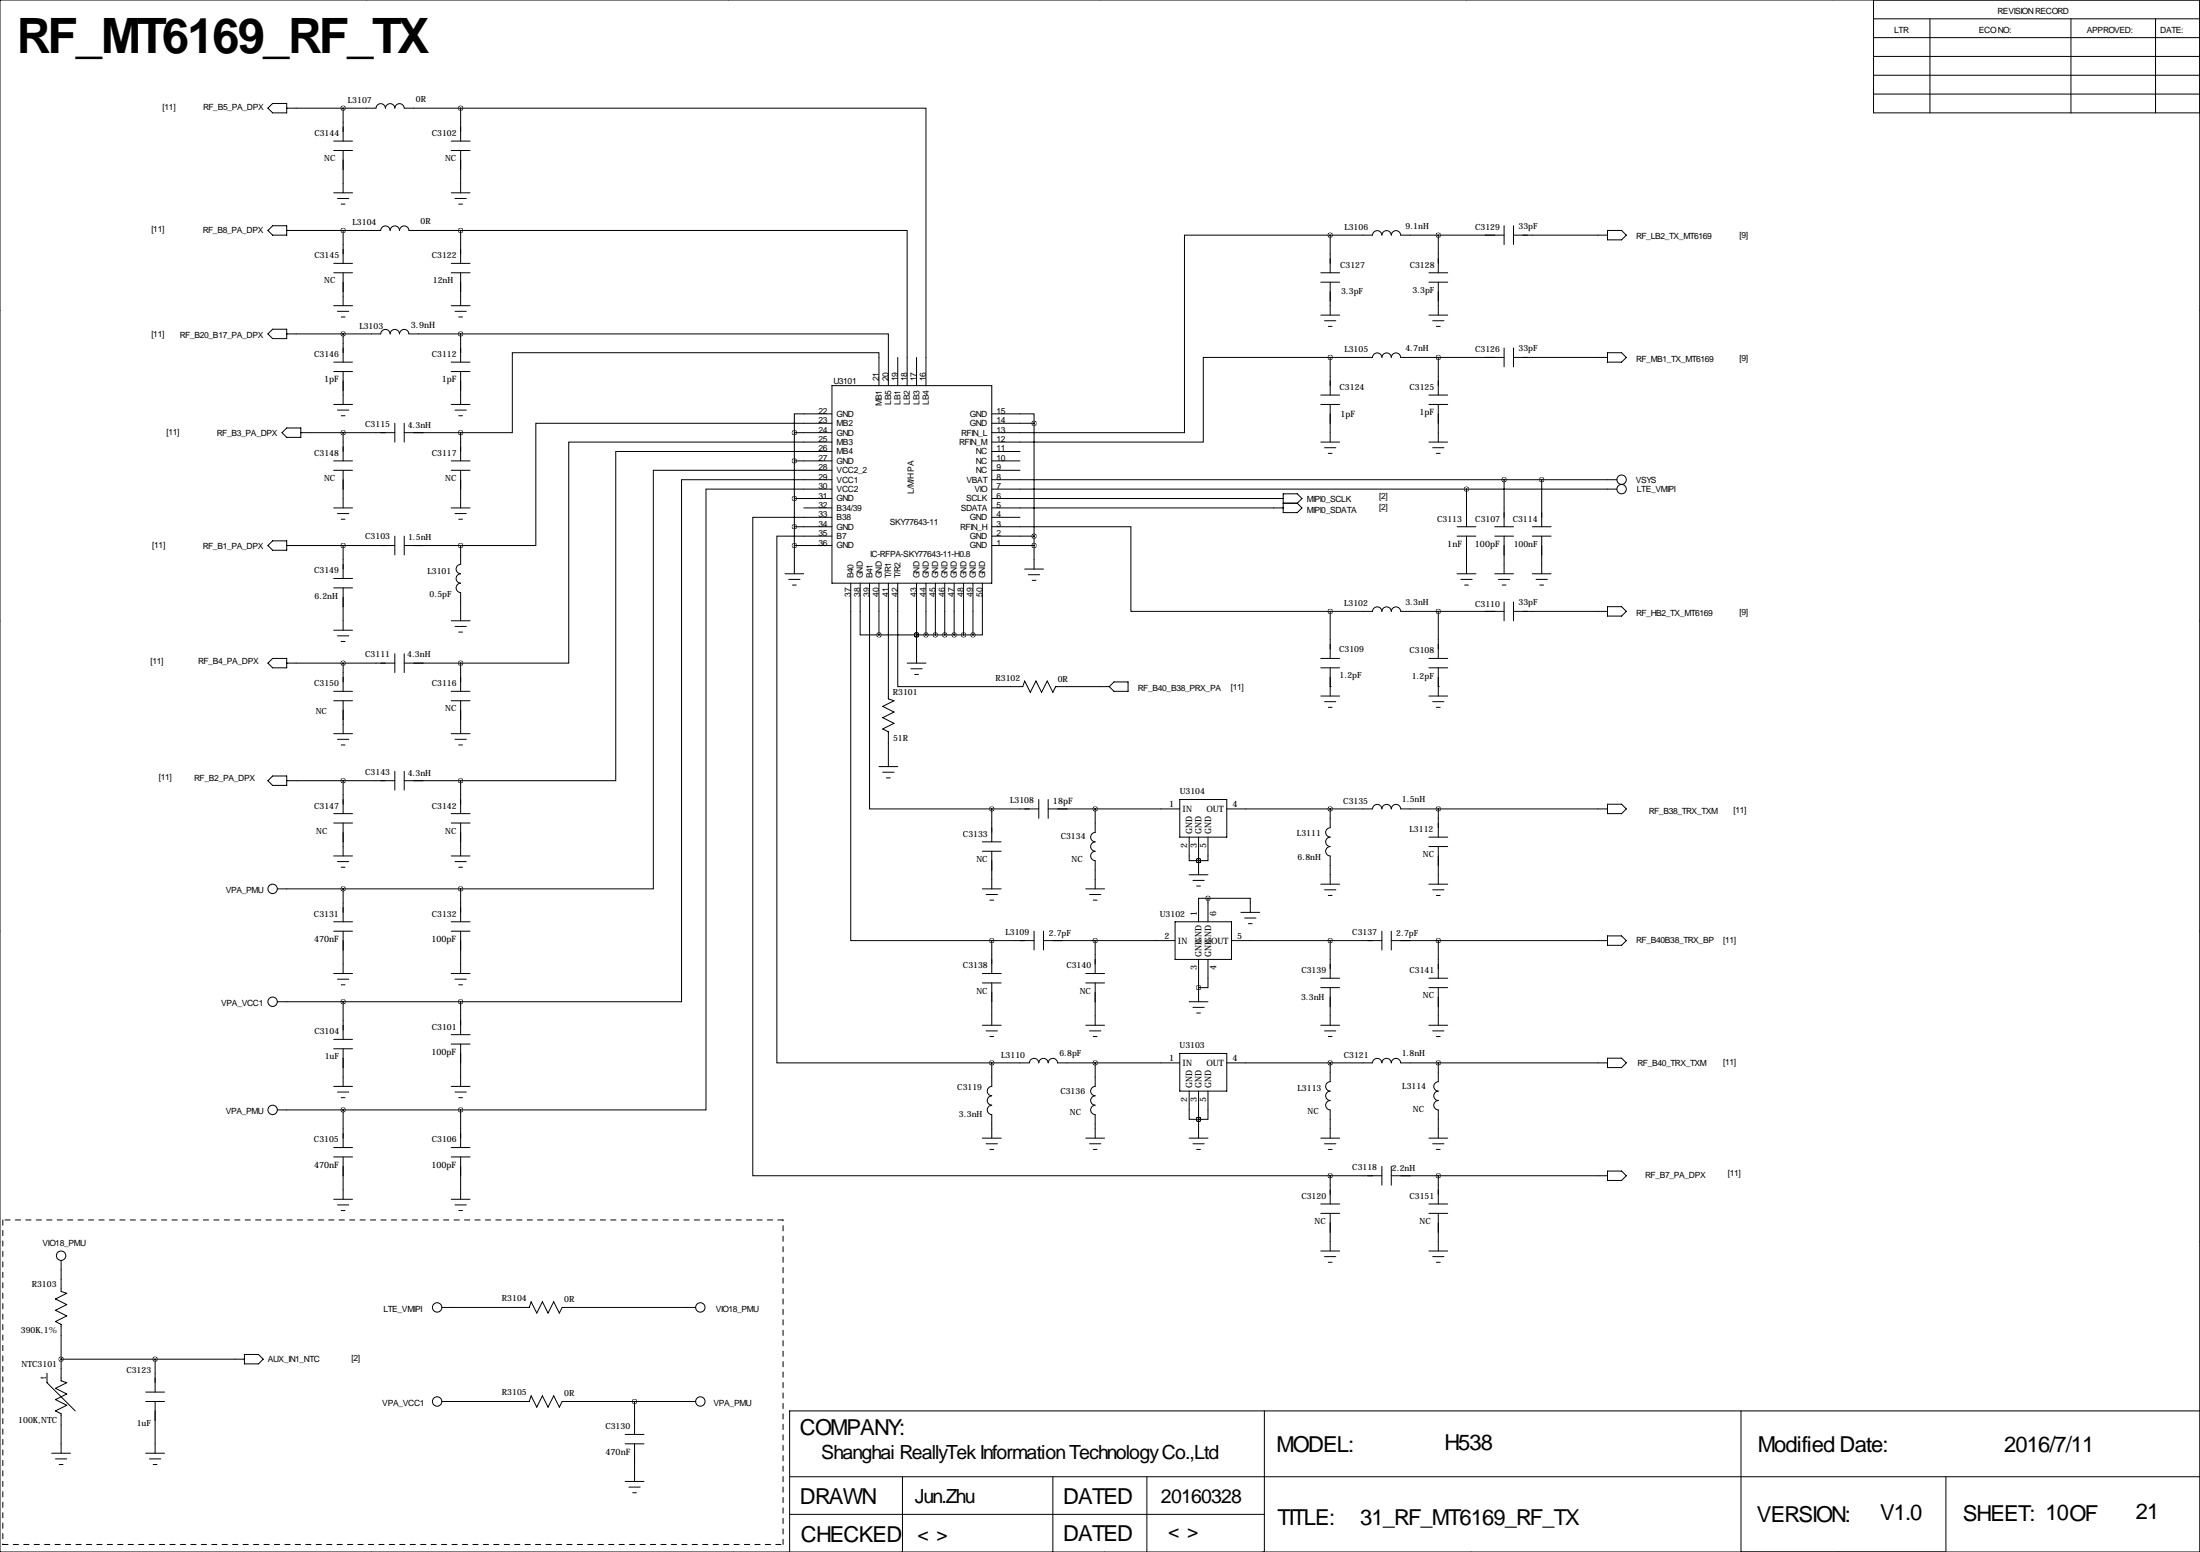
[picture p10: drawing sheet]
<svg xmlns="http://www.w3.org/2000/svg" width="594mm" height="419mm" viewBox="0 0 594 419" stroke-linecap="round" stroke-linejoin="round" font-family="sans-serif">
<g fill="none" stroke="#000" stroke-width=".27">
<path d="M99.1 0h.1M196.8 0h.1M297.2 0h.1M396.2 0h.1M495.3 0h.1M0 0h594.4v419.1h-594.4zM506.2 0v30.5h88.2M506.2 15.2h88.2M506.2 10.2h88.2M506.2 5.1h88.2M521.5 5.1v25.4M559.6 5.1v25.4"/>
<path d="M582.4 5.1v25.4M73.7 27.9h3.8v2.6h-3.8l-1.3-1.3zM77.5 29.2h24.1a1.27 1.27 0 0 1 1.3-1.2 1.27 1.27 0 0 1 1.2 1.2 1.27 1.27 0 0 1 1.3-1.2 1.27 1.27 0 0 1 1.3 1.2 1.27 1.27 0 0 1 1.2-1.2 1.27 1.27 0 0 1 1.3 1.2h15.3M90.2 38.1h5M92.7 29.2v8.9M121.9 38.1h5.1M124.5 29.2h125.7v74.9M124.5 29.2v8.9M506.2 20.3h88.2M506.2 25.4h88.2M90.2 40.6h5M90.2 52.1h5"/>
<path d="M91.2 53.6h3M92.2 55.1h1M92.7 40.6v11.5M121.9 40.6h5.1M121.9 52.1h5.1M122.9 53.6h3.1M124 55.1h1M124.5 40.6v11.5M73.7 61h3.8v2.5h-3.8l-1.3-1.3zM77.5 62.2h25.4a1.27 1.27 0 0 1 1.2-1.2 1.27 1.27 0 0 1 1.3 1.2M90.2 71.1h5M90.2 73.7h5"/>
<path d="M92.7 62.2v8.9M92.7 73.7v8.9M105.4 62.2a1.27 1.27 0 0 1 1.3-1.2 1.27 1.27 0 0 1 1.2 1.2 1.27 1.27 0 0 1 1.3-1.2 1.27 1.27 0 0 1 1.3 1.2h14M121.9 71.1h5.1M121.9 73.7h5.1M124.5 62.2h120.6v41.9M124.5 62.2v8.9M124.5 73.7v8.9M356.9 73.7h5M356.9 76.2h5M359.4 63.5h11.4a1.27 1.27 0 0 1 1.3-1.2 1.27 1.27 0 0 1 1.3 1.2 1.27 1.27 0 0 1 1.2-1.2 1.27 1.27 0 0 1 1.3 1.2 1.27 1.27 0 0 1 1.3-1.2 1.27 1.27 0 0 1 1.3 1.2h27.9M359.4 63.5h-39.4v53.3h-52"/>
<path d="M359.4 63.5v10.2M359.4 76.2v8.9M386.1 73.7h5.1M386.1 76.2h5.1M388.6 63.5v10.2M388.6 76.2v8.9M406.4 61v5M408.9 63.5h25.4M408.9 61v5M434.3 62.2h3.8l1.3 1.3-1.3 1.3h-3.8zM-.1 83.8h.1M72.4 90.2l1.3-1.3h3.8v2.5h-3.8z"/>
<path d="M77.5 90.2h25.4a1.27 1.27 0 0 1 1.2-1.2 1.27 1.27 0 0 1 1.3 1.2M90.2 97.8h5M90.2 82.6h5M91.2 84.1h3M92.2 85.6h1M92.7 90.2v7.6M105.4 90.2a1.27 1.27 0 0 1 1.3-1.2 1.27 1.27 0 0 1 1.2 1.2 1.27 1.27 0 0 1 1.3-1.2 1.27 1.27 0 0 1 1.3 1.2h14M121.9 97.8h5.1M121.9 82.6h5.1M122.9 84.1h3.1M124 85.6h1M124.5 90.2h115.5v13.9"/>
<path d="M124.5 90.2v7.6M242.6 96.5v7.6M247.6 96.5v7.6M356.9 85.1h5M357.9 86.6h3M358.9 88.1h1M359.4 96.5h11.4a1.27 1.27 0 0 1 1.3-1.2 1.27 1.27 0 0 1 1.3 1.2 1.27 1.27 0 0 1 1.2-1.2 1.27 1.27 0 0 1 1.3 1.2 1.27 1.27 0 0 1 1.3-1.2 1.27 1.27 0 0 1 1.3 1.2h27.9M359.4 96.5h-34.3v22.9h-57.1M359.4 96.5v10.2M386.1 85.1h5.1M387.1 86.6h3M388.1 88.1h1"/>
<path d="M388.6 96.5v10.2M406.4 94v5.1M408.9 94v5.1M408.9 96.5h25.4M434.3 95.2h3.8l1.3 1.3-1.3 1.3h-3.8zM594.4 83.8h.1M77.5 115.6h3.8v2.5h-3.8l-1.3-1.3zM81.3 116.8h25.4M90.2 100.3h5M90.2 109.2h5M91.2 110.7h3M92.2 112.3h1"/>
<path d="M92.7 100.3v8.9M92.7 116.8v7.7M106.7 114.3v5.1M109.2 116.8h15.3M109.2 114.3v5.1M121.9 100.3h5.1M121.9 109.2h5.1M122.9 110.7h3.1M124 112.3h1M124.5 100.3v8.9M124.5 116.8v7.7M214.6 116.8h10.2"/>
<path d="M214.6 116.8v38.1M224.8 111.8h-10.2v5M224.8 114.3h-80v33h-20.3M224.8 119.4h-71.1v59.7h-29.2M224.8 104.1h43.2v53.4h-43.2zM237.5 104.1v-8.9h-99.1v21.6h-13.9M268 111.8h11.4v2.5M268 114.3h11.4M279.4 114.3v39.4M356.9 106.7h5M356.9 109.2h5M356.9 119.4h5"/>
<path d="M359.4 109.2v10.2M386.1 106.7h5.1M386.1 109.2h5.1M386.1 119.4h5.1M388.6 109.2v10.2M90.2 124.5h5M90.2 127h5M90.2 137.2h5M91.2 138.7h3M92.7 127v10.2M121.9 124.5h5.1M121.9 127h5.1"/>
<path d="M121.9 137.2h5.1M122.9 138.7h3.1M124.5 127v10.2M214.6 124.5h10.2M214.6 134.6h10.2M217.2 137.2h7.6M224.8 127h-48.3v113h-52M224.8 129.5h-40.7v141h-59.6M224.8 132.1h-34v167.6h-66.3M224.8 139.7h-21.4v177.8h156M224.8 121.9h-58.4v88.9h-41.9M268 124.5h7.6"/>
<path d="M268 127h7.6M268 121.9h7.6M268 129.5h168.9M268 132.1h168.9M268 134.6h78.7M268 137.2h78.7M268 139.7h7.6M346.7 133.3h3.8l1.3 1.3-1.3 1.3 1.3 1.3-1.3 1.2h-3.8zM346.7 135.9h3.8M357.9 120.9h3M358.9 122.4h1M387.1 120.9h3"/>
<path d="M388.1 122.4h1M396.2 132.1v10.1M406.4 129.5v12.7M416.6 129.5v12.7M72.4 147.3l1.3-1.2h3.8v2.5h-3.8zM77.5 147.3h29.2M90.2 156.2h5M90.2 158.8h5M92.2 140.2h1M92.7 147.3v8.9M92.7 158.8v11.4M106.7 144.8v5.1"/>
<path d="M109.2 144.8v5.1M109.2 147.3h15.3M124 140.2h1M124.5 157.5a1.27 1.27 0 0 0-1.3 1.2 1.27 1.27 0 0 0 1.2 1.3M124.5 154.9a1.27 1.27 0 0 0-1.3 1.3 1.27 1.27 0 0 0 1.2 1.3M124.5 147.3v5.1a1.27 1.27 0 0 0-1.3 1.3 1.27 1.27 0 0 0 1.2 1.2M212.1 154.9h5.1M213.1 156.5h3.1M214.1 158h1M214.6 142.2h10.2M214.6 147.3h10.2M224.8 144.8h-14.9v142.2h58.1"/>
<path d="M229.9 157.5v96.5h38.1M232.4 157.5v13.9h5.1M234.9 157.5v60.9h33.1M237.5 157.5v13.9M240 157.5v31.2l1.6 .5-3.1 1.6 3.1 1.5-3.1 1.5 3.1 1.5-3.1 1.5 1.5 .8v9.4M242.6 157.5v27.9h33.8l.5-1.5 1.5 3 1.5-3 1.5 3 1.6-3 1.5 3 .7-1.5h14.5M247.6 157.5v21.6M250.2 157.5v13.9M252.7 157.5v13.9M255.3 157.5v13.9M257.8 157.5v13.9M260.3 157.5v13.9"/>
<path d="M262.9 157.5v13.9M265.4 157.5v13.9h-2.5M268 142.2h37.6v22.9h53.8M268 144.8h11.4M268 147.3h11.4M276.9 153.7h5M277.9 155.2h3M278.9 156.7h1M393.7 142.2h5.1M393.7 144.8h5.1M393.7 154.9h5.1M394.7 156.5h3.1"/>
<path d="M395.7 158h1M396.2 144.8v10.1M403.9 142.2h5M403.9 144.8h5M403.9 154.9h5M404.9 156.5h3M405.9 158h1M406.4 144.8v10.1M414 142.2h5.1M414 144.8h5.1M414 154.9h5.1M415 156.5h3.1"/>
<path d="M416.1 158h1M416.6 144.8v10.1M-.1 167.6h.1M72.4 179.1l1.3-1.3h3.8v2.5h-3.8zM77.5 179.1h29.2M90.2 170.2h5M91.2 171.7h3M92.2 173.2h1M92.7 179.1v7.6M106.7 176.5v5.1M109.2 176.5v5.1M109.2 179.1h15.3"/>
<path d="M121.9 167.6h5.1M122.9 169.2h3.1M124 170.7h1M124.5 160v7.6M124.5 179.1v7.6M237.5 171.4h25.4M245.1 179.1h5.1M247.6 171.4h.1M356.9 177.8h5M359.4 165.1h11.4a1.27 1.27 0 0 1 1.3-1.2 1.27 1.27 0 0 1 1.3 1.2 1.27 1.27 0 0 1 1.2-1.2 1.27 1.27 0 0 1 1.3 1.2 1.27 1.27 0 0 1 1.3-1.2 1.27 1.27 0 0 1 1.3 1.2h27.9M359.4 165.1v12.7M386.1 177.8h5.1"/>
<path d="M388.6 165.1v12.7M406.4 162.6v5M408.9 162.6v5M408.9 165.1h25.4M434.3 163.8h3.8l1.3 1.3-1.3 1.3h-3.8zM594.4 167.6h.1M90.2 186.7h5M90.2 189.2h5M90.2 198.1h5M91.2 199.6h3M92.7 189.2v8.9M121.9 186.7h5.1"/>
<path d="M121.9 189.2h5.1M121.9 198.1h5.1M122.9 199.6h3.1M124.5 189.2v8.9M246.1 180.6h3.1M247.1 182.1h1.1M299.7 185.4l1.3-1.3h3.8v2.6h-3.8zM356.9 180.3h5M356.9 188h5M357.9 189.5h3M358.9 191h1M359.4 185.4h.1"/>
<path d="M359.4 180.3v7.7M386.1 180.3h5.1M386.1 188h5.1M387.1 189.5h3M388.1 191h1M388.6 185.4h.1M388.6 180.3v7.7M72.4 210.8l1.3-1.3h3.8v2.6h-3.8zM77.5 210.8h29.2M90.2 219.7h5M92.2 201.2h1M92.7 210.8v8.9"/>
<path d="M106.7 208.3v5.1M109.2 208.3v5.1M109.2 210.8h15.3M121.9 219.7h5.1M124 201.2h1M124.5 210.8v8.9M237.5 207h5.1M238.5 208.5h3.1M239.5 210.1h1M268 218.4h12.7M268 218.4v8.9M280.7 215.9v5.1"/>
<path d="M283.2 218.4h35.6M283.2 215.9v5.1M295.9 218.4v6.4a1.27 1.27 0 0 0-1.2 1.3 1.27 1.27 0 0 0 1.2 1.2M318.8 215.9h12.7v10.2h-12.7zM331.5 218.4h39.3a1.27 1.27 0 0 1 1.3-1.2 1.27 1.27 0 0 1 1.3 1.2 1.27 1.27 0 0 1 1.2-1.2 1.27 1.27 0 0 1 1.3 1.2 1.27 1.27 0 0 1 1.3-1.2 1.27 1.27 0 0 1 1.3 1.2h55.8M359.4 218.4v5.1a1.27 1.27 0 0 0-1.2 1.3 1.27 1.27 0 0 0 1.2 1.3 1.27 1.27 0 0 0-1.2 1.2 1.27 1.27 0 0 0 1.2 1.3 1.27 1.27 0 0 0-1.2 1.3 1.27 1.27 0 0 0 1.2 1.2v7.7M388.6 218.4v7.7M434.3 217.2h3.8l1.3 1.2-1.3 1.3h-3.8zM90.2 222.2h5M90.2 231.1h5M91.2 232.7h3M92.2 234.2h1"/>
<path d="M92.7 222.2v8.9M121.9 222.2h5.1M121.9 231.1h5.1M122.9 232.7h3.1M124 234.2h1M124.5 222.2v8.9M265.4 227.3h5.1M265.4 229.9h5.1M268 229.9v10.1M295.9 229.9a1.27 1.27 0 0 0-1.2 1.2 1.27 1.27 0 0 0 1.2 1.3M295.9 227.3a1.27 1.27 0 0 0-1.2 1.3 1.27 1.27 0 0 0 1.2 1.3M295.9 232.4v7.6"/>
<path d="M321.3 226.1v6.3h2.5M321.3 236.2h5.1M322.3 237.7h3.1M323.3 239.3h1.1M323.8 232.4h.1M323.8 226.1v10.1M326.4 226.1v6.3h-2.6M356.9 238.8h5M386.1 226.1h5.1M386.1 228.6h5.1M386.1 238.8h5.1M388.6 228.6v10.2"/>
<path d="M-.1 251.5h.1M74.9 240h49.6M90.2 251.5h5M90.2 248.9h5M92.7 240v8.9M92.7 251.5v11.4M121.9 251.5h5.1M121.9 248.9h5.1M124.5 240v8.9M124.5 251.5v11.4M265.4 240h5.1M266.4 241.6h3.1"/>
<path d="M267.5 243.1h1M268 254v8.9M268 254h11.4M279.4 251.5v5M281.9 254h35.6M281.9 251.5v5M293.4 240h5M294.4 241.6h3M295.4 243.1h1M295.9 254v8.9M317.5 248.9h15.2v10.2h-15.2zM323.8 259.1v11.4"/>
<path d="M326.4 259.1v7.6h-2.6M326.4 242.6h-2.6v6.3M326.4 242.6h11.4v3.8M326.4 242.6v6.3M332.7 254h40.7M335.3 246.4h5.1M336.3 247.9h3M337.3 249.4h1M357.9 240.3h3M358.9 241.8h1M359.4 254v10.2M373.4 251.5v5"/>
<path d="M375.9 251.5v5M375.9 254h58.4M387.1 240.3h3M388.1 241.8h1M388.6 254v10.2M434.3 252.7h3.8l1.3 1.3-1.3 1.3h-3.8zM594.4 251.5h.1M74.9 270.5h49.6M90.2 262.9h5M91.2 264.4h3M92.2 265.9h1M92.7 270.5v10.2"/>
<path d="M121.9 262.9h5.1M121.9 279.4h5.1M122.9 264.4h3.1M124 265.9h1M124.5 270.5v8.9M265.4 262.9h5.1M265.4 265.4h5.1M265.4 276.9h5.1M266.4 278.4h3.1M267.5 279.9h1M268 265.4v11.5M293.4 262.9h5"/>
<path d="M293.4 265.4h5M293.4 276.9h5M294.4 278.4h3M295.4 279.9h1M295.9 265.4v11.5M321.3 270.5h5.1M322.3 272h3.1M323.3 273.6h1.1M356.9 264.2h5M356.9 266.7h5M356.9 276.9h5M357.9 278.4h3"/>
<path d="M358.9 279.9h1M359.4 266.7v10.2M386.1 264.2h5.1M386.1 266.7h5.1M386.1 276.9h5.1M387.1 278.4h3M388.1 279.9h1M388.6 266.7v10.2M74.9 299.7h49.6M90.2 280.7h5M90.2 283.2h5M90.2 293.4h5"/>
<path d="M91.2 294.9h3M92.2 296.4h1M92.7 283.2v10.2M92.7 299.7v10.2M121.9 281.9h5.1M121.9 293.4h5.1M122.9 294.9h3.1M124 296.4h1M124.5 281.9v11.5M124.5 299.7v10.2M268 287v6.4a1.27 1.27 0 0 0-1.2 1.2 1.27 1.27 0 0 0 1.2 1.3 1.27 1.27 0 0 0-1.2 1.3 1.27 1.27 0 0 0 1.2 1.3 1.27 1.27 0 0 0-1.2 1.2 1.27 1.27 0 0 0 1.2 1.3v6.3M268 287h10.1a1.27 1.27 0 0 1 1.3-1.2 1.27 1.27 0 0 1 1.3 1.2 1.27 1.27 0 0 1 1.2-1.2 1.27 1.27 0 0 1 1.3 1.2 1.27 1.27 0 0 1 1.3-1.2 1.27 1.27 0 0 1 1.2 1.2h33.1"/>
<path d="M295.9 298.5a1.27 1.27 0 0 0-1.2 1.2 1.27 1.27 0 0 0 1.2 1.3M295.9 295.9a1.27 1.27 0 0 0-1.2 1.3 1.27 1.27 0 0 0 1.2 1.2M295.9 287v6.4a1.27 1.27 0 0 0-1.2 1.2 1.27 1.27 0 0 0 1.2 1.3M318.8 284.5h12.7v10.1h-12.7zM321.3 294.6v7.7h2.5M323.8 294.6v12.7M326.4 294.6v7.7h-2.6M331.5 287h39.3a1.27 1.27 0 0 1 1.3-1.2 1.27 1.27 0 0 1 1.3 1.2 1.27 1.27 0 0 1 1.2-1.2 1.27 1.27 0 0 1 1.3 1.2 1.27 1.27 0 0 1 1.3-1.2 1.27 1.27 0 0 1 1.3 1.2h55.8M359.4 287v5.1a1.27 1.27 0 0 0-1.2 1.3 1.27 1.27 0 0 0 1.2 1.2 1.27 1.27 0 0 0-1.2 1.3 1.27 1.27 0 0 0 1.2 1.3 1.27 1.27 0 0 0-1.2 1.2 1.27 1.27 0 0 0 1.2 1.3v7.6M388.6 287v5.1a1.27 1.27 0 0 0-1.2 1.3 1.27 1.27 0 0 0 1.2 1.2 1.27 1.27 0 0 0-1.2 1.3 1.27 1.27 0 0 0 1.2 1.3 1.27 1.27 0 0 0-1.2 1.2 1.27 1.27 0 0 0 1.2 1.3v7.6M434.3 285.8h3.8l1.3 1.2-1.3 1.3h-3.8zM90.2 309.9h5"/>
<path d="M90.2 312.4h5M92.7 312.4v11.4M121.9 309.9h5.1M121.9 312.4h5.1M124.5 312.4v11.4M265.4 307.3h5.1M266.4 308.9h3.1M267.5 310.4h1M293.4 307.3h5M294.4 308.9h3M295.4 310.4h1M295.9 301v6.3"/>
<path d="M321.3 307.3h5.1M322.3 308.9h3.1M323.3 310.4h1.1M323.8 302.3h.1M356.9 307.3h5M357.9 308.9h3M358.9 310.4h1M359.4 317.5v7.6M359.4 317.5h14M373.4 315v5M375.9 317.5h58.4M375.9 315v5"/>
<path d="M386.1 307.3h5.1M387.1 308.9h3M388.1 310.4h1M388.6 317.5v7.6M434.3 316.2h3.8l1.3 1.3-1.3 1.3h-3.8zM-.1 335.3h.1M90.2 323.8h5M91.2 325.4h3M92.2 326.9h1M121.9 323.8h5.1M122.9 325.4h3.1M124 326.9h1"/>
<path d="M356.9 325.1h5M356.9 327.7h5M356.9 337.8h5M357.9 339.3h3M359.4 327.7v10.1M386.1 325.1h5.1M386.1 327.7h5.1M386.1 337.8h5.1M387.1 339.3h3M388.6 327.7v10.1M594.4 335.3h.1M16.5 340.4v8.3l1.5 .5-3 1.6 3 1.5-3 1.5 3 1.5-3 1.6 1.5 .7v15.3l1.5 .5-3 1.5 3 1.5-3 1.6 3 1.5-3 1.5 1.5 .8v10.6"/>
<path d="M119.4 353.1h23.6l.5-1.6 1.5 3.1 1.6-3.1 1.5 3.1 1.5-3.1 1.5 3.1 .8-1.5h36.1M358.9 340.9h1M388.1 340.9h1M12.7 370.8v2.6l7.6 7.6M16.5 367h49.5M39.4 375.9h5M39.4 378.5h5M41.9 367v8.9M41.9 378.5v13.9M66 365.8h3.8l1.3 1.2-1.3 1.3h-3.8zM119.4 378.5h23.6l.5-1.6 1.5 3.1 1.6-3.1 1.5 3.1 1.5-3.1 1.5 3.1 .8-1.5h36.1M171.4 378.5v8.8"/>
<path d="M14 392.4h5M15 394h3M16 395.5h1M39.4 392.4h5M40.4 394h3M41.4 395.5h1M168.9 387.3h5.1M168.9 389.9h5.1M171.4 389.9v10.1M213.4 398.8h381M243.8 398.8v20.3M284.5 398.8v20.3"/>
<path d="M309.9 398.8v20.3M341.6 381v38.1M470.4 381v38.1M525.8 398.8v20.3M594.4 381h-381v38.1M100.3 419.1h.1M168.9 400h5.1M169.9 401.6h3.1M170.9 403.1h1.1M198.1 419.1h.1M213.4 408.9h128.2M298.4 419.1h.1"/>
<path d="M397.5 419.1h.1M496.6 419.1h.1"/>
<circle cx="438.1" cy="129.5" r="1.27"/>
<circle cx="438.1" cy="132.1" r="1.27"/>
<circle cx="73.7" cy="240" r="1.27"/>
<circle cx="73.7" cy="270.5" r="1.27"/>
<circle cx="73.7" cy="299.7" r="1.27"/>
<circle cx="16.5" cy="339.1" r="1.27"/>
<circle cx="118.1" cy="353.1" r="1.27"/>
<circle cx="189.2" cy="353.1" r="1.27"/>
<circle cx="118.1" cy="378.5" r="1.27"/>
<circle cx="189.2" cy="378.5" r="1.27"/>
</g>
<path d="M.8 329.4v87.7M211.6 329.4h-210.8M.8 417.1h210.8M211.6 417.1v-87.7" fill="none" stroke="#000" stroke-width=".27" stroke-dasharray="1.4 1.4"/>
<path d="M92.7 240a.05 .05 0 0 0 .1 0 .05 .05 0 0 0-.1 0zM124.4 240a.05 .05 0 0 0 .1 0 .05 .05 0 0 0-.1 0zM92.7 299.7a.05 .05 0 0 0 .1 0 .05 .05 0 0 0-.1 0zM124.4 299.7a.05 .05 0 0 0 .1 0 .05 .05 0 0 0-.1 0zM237.4 171.5a.05 .05 0 0 0 .1 0 .05 .05 0 0 0-.1 0zM247.6 171.4a.05 .05 0 0 0 .1 0 .05 .05 0 0 0-.1 0zM250.1 171.4a.05 .05 0 0 0 .1 0 .05 .05 0 0 0-.1 0zM252.7 171.5a.05 .05 0 0 0 .1 0 .05 .05 0 0 0-.1 0zM255.2 171.4a.05 .05 0 0 0 .1 0 .05 .05 0 0 0-.1 0zM257.8 171.4a.05 .05 0 0 0 .1 0 .05 .05 0 0 0-.1 0zM260.3 171.4a.05 .05 0 0 0 .1 0 .05 .05 0 0 0-.1 0zM262.8 171.4a.05 .05 0 0 0 .1 0 .05 .05 0 0 0-.1 0zM214.6 147.3a.05 .05 0 0 0 .1 0 .05 .05 0 0 0-.1 0zM214.6 142.2a.05 .05 0 0 0 .1 0 .05 .05 0 0 0-.1 0zM214.6 134.6a.05 .05 0 0 0 .1 0 .05 .05 0 0 0-.1 0zM214.6 124.5a.05 .05 0 0 0 .1 0 .05 .05 0 0 0-.1 0zM214.6 116.8a.05 .05 0 0 0 .1 0 .05 .05 0 0 0-.1 0zM388.6 63.5a.05 .05 0 0 0 .1 0 .05 .05 0 0 0-.1 0zM359.4 63.5a.05 .05 0 0 0 .1 0 .05 .05 0 0 0-.1 0zM359.4 96.5a.05 .05 0 0 0 .1 0 .05 .05 0 0 0-.1 0zM388.6 96.5a.05 .05 0 0 0 .1 0 .05 .05 0 0 0-.1 0zM416.5 129.5a.05 .05 0 0 0 .1 0 .05 .05 0 0 0-.1 0zM396.2 132.1a.05 .05 0 0 0 .1 0 .05 .05 0 0 0-.1 0zM388.6 165.1a.05 .05 0 0 0 .1 0 .05 .05 0 0 0-.1 0zM171.4 378.5a.05 .05 0 0 0 .1 0 .05 .05 0 0 0-.1 0zM41.9 367a.05 .05 0 0 0 .1 0 .05 .05 0 0 0-.1 0zM16.5 367a.05 .05 0 0 0 .1 0 .05 .05 0 0 0-.1 0zM124.4 270.5a.05 .05 0 0 0 .1 0 .05 .05 0 0 0-.1 0zM92.7 270.5a.05 .05 0 0 0 .1 0 .05 .05 0 0 0-.1 0zM359.4 254a.05 .05 0 0 0 .1 0 .05 .05 0 0 0-.1 0zM295.9 254a.05 .05 0 0 0 .1 0 .05 .05 0 0 0-.1 0zM388.6 254a.05 .05 0 0 0 .1 0 .05 .05 0 0 0-.1 0zM295.9 287a.05 .05 0 0 0 .1 0 .05 .05 0 0 0-.1 0zM359.4 287a.05 .05 0 0 0 .1 0 .05 .05 0 0 0-.1 0zM388.6 287a.05 .05 0 0 0 .1 0 .05 .05 0 0 0-.1 0zM323.8 302.3a.05 .05 0 0 0 .1 0 .05 .05 0 0 0-.1 0zM323.8 266.7a.05 .05 0 0 0 .1 0 .05 .05 0 0 0-.1 0zM267.9 254a.05 .05 0 0 0 .1 0 .05 .05 0 0 0-.1 0zM388.6 218.4a.05 .05 0 0 0 .1 0 .05 .05 0 0 0-.1 0zM295.9 218.4a.05 .05 0 0 0 .1 0 .05 .05 0 0 0-.1 0zM359.4 218.4a.05 .05 0 0 0 .1 0 .05 .05 0 0 0-.1 0zM267.9 218.4a.05 .05 0 0 0 .1 0 .05 .05 0 0 0-.1 0zM124.4 62.2a.05 .05 0 0 0 .1 0 .05 .05 0 0 0-.1 0zM124.4 90.2a.05 .05 0 0 0 .1 0 .05 .05 0 0 0-.1 0zM124.4 29.2a.05 .05 0 0 0 .1 0 .05 .05 0 0 0-.1 0zM388.6 317.5a.05 .05 0 0 0 .1 0 .05 .05 0 0 0-.1 0zM92.7 179.1a.05 .05 0 0 0 .1 0 .05 .05 0 0 0-.1 0zM92.7 147.3a.05 .05 0 0 0 .1 0 .05 .05 0 0 0-.1 0zM92.7 29.2a.05 .05 0 0 0 .1 0 .05 .05 0 0 0-.1 0zM92.7 62.2a.05 .05 0 0 0 .1 0 .05 .05 0 0 0-.1 0zM92.7 90.2a.05 .05 0 0 0 .1 0 .05 .05 0 0 0-.1 0zM92.7 210.8a.05 .05 0 0 0 .1 0 .05 .05 0 0 0-.1 0zM92.7 116.8a.05 .05 0 0 0 .1 0 .05 .05 0 0 0-.1 0zM267.9 287a.05 .05 0 0 0 .1 0 .05 .05 0 0 0-.1 0zM359.4 317.5a.05 .05 0 0 0 .1 0 .05 .05 0 0 0-.1 0zM124.4 116.8a.05 .05 0 0 0 .1 0 .05 .05 0 0 0-.1 0zM124.4 147.3a.05 .05 0 0 0 .1 0 .05 .05 0 0 0-.1 0zM124.4 179.1a.05 .05 0 0 0 .1 0 .05 .05 0 0 0-.1 0zM124.4 210.8a.05 .05 0 0 0 .1 0 .05 .05 0 0 0-.1 0zM247.6 171.4a.05 .05 0 0 0 .1 0 .05 .05 0 0 0-.1 0zM359.4 165.1a.05 .05 0 0 0 .1 0 .05 .05 0 0 0-.1 0zM323.8 232.4a.05 .05 0 0 0 .1 0 .05 .05 0 0 0-.1 0zM323.8 232.4a.05 .05 0 0 0 .1 0 .05 .05 0 0 0-.1 0zM323.8 302.3a.05 .05 0 0 0 .1 0 .05 .05 0 0 0-.1 0zM326.3 242.6a.05 .05 0 0 0 .1 0 .05 .05 0 0 0-.1 0z" fill="#000" stroke="#000" stroke-width="1.3"/>
<text font-size="13.2" x="4.6" y="14.2">RF_MT6169_RF_TX</text>
<g font-size="5.9">
<text x="216.2" y="387.6">COMPANY:</text>
<text x="344.9" y="392.2">MODEL:</text>
<text x="390.3" y="391.6">H538</text>
<text x="475" y="392.2">Modified Date:</text>
<text x="541.5" y="392.2">2016/7/11</text>
<text x="216.2" y="406.1">DRAWN</text>
<text x="287.3" y="406.1">DATED</text>
<text x="345.2" y="411.7">TITLE:</text>
<text x="367.5" y="411.7">31_RF_MT6169_RF_TX</text>
<text x="474.7" y="411">VERSION:</text>
<text x="508" y="410.4">V1.0</text>
<text x="530.4" y="410.7">SHEET: 10OF</text>
<text x="577.1" y="410.2">21</text>
<text x="216.4" y="416.3">CHECKED</text>
<text x="287.3" y="416.1">DATED</text>
</g>
<g font-size="5.3">
<text x="221.9" y="393.9">Shanghai ReallyTek Information Technology Co.,Ltd</text>
<text x="247.1" y="405.9">Jun.Zhu</text>
<text x="313.7" y="405.9">20160328</text>
<text x="247.9" y="416.1">&lt; &gt;</text>
<text x="315.6" y="415.3">&lt; &gt;</text>
</g>
<g font-size="2.4">
<text x="111" y="88.5">3.9nH</text>
<text x="87.6" y="103.2">1pF</text>
<text x="119.4" y="103.3">1pF</text>
<text x="362.2" y="112.6">1pF</text>
<text x="383.5" y="112.2">1pF</text>
<text x="391.1" y="147.7">1nF</text>
<text x="398.5" y="147.7">100pF</text>
<text x="284.5" y="217.1">18pF</text>
<text x="315.9" y="217.9">1</text>
<text x="319.5" y="219.3">IN</text>
<text x="326" y="219.3">OUT</text>
<text x="333" y="217.9">4</text>
<text x="322.1" y="225.3" transform="rotate(-90 322.1 225.3)">GND</text>
<text x="324.7" y="225.3" transform="rotate(-90 324.7 225.3)">GND</text>
<text x="327.2" y="225.3" transform="rotate(-90 327.2 225.3)">GND</text>
<text x="320.8" y="228.9" transform="rotate(-90 320.8 228.9)">2</text>
<text x="323.3" y="228.9" transform="rotate(-90 323.3 228.9)">3</text>
<text x="325.9" y="228.9" transform="rotate(-90 325.9 228.9)">5</text>
<text x="323.3" y="247.4" transform="rotate(-90 323.3 247.4)">1</text>
<text x="328.6" y="247.4" transform="rotate(-90 328.6 247.4)">6</text>
<text x="84.9" y="254.4">470nF</text>
<text x="116.6" y="254.4">100pF</text>
<text x="314.6" y="253.5">2</text>
<text x="318.3" y="254.8">IN</text>
<text x="324.7" y="254.6" transform="rotate(-90 324.7 254.6)">GND</text>
<text x="327.2" y="254.6" transform="rotate(-90 327.2 254.6)">GND</text>
<text x="327.2" y="254.8">OUT</text>
<text x="334.3" y="253.5">5</text>
<text x="323.3" y="262" transform="rotate(-90 323.3 262)">3</text>
<text x="324.7" y="258.3" transform="rotate(-90 324.7 258.3)">GND</text>
<text x="327.2" y="258.3" transform="rotate(-90 327.2 258.3)">GND</text>
<text x="328.6" y="262" transform="rotate(-90 328.6 262)">4</text>
<text x="116.6" y="284.9">100pF</text>
<text x="315.9" y="286.5">1</text>
<text x="319.5" y="287.9">IN</text>
<text x="326" y="287.9">OUT</text>
<text x="333" y="286.5">4</text>
<text x="322.1" y="293.9" transform="rotate(-90 322.1 293.9)">GND</text>
<text x="324.7" y="293.9" transform="rotate(-90 324.7 293.9)">GND</text>
<text x="327.2" y="293.9" transform="rotate(-90 327.2 293.9)">GND</text>
<text x="320.8" y="297.5" transform="rotate(-90 320.8 297.5)">2</text>
<text x="323.3" y="297.5" transform="rotate(-90 323.3 297.5)">3</text>
<text x="325.9" y="297.5" transform="rotate(-90 325.9 297.5)">5</text>
<text x="84.9" y="315.4">470nF</text>
<text x="116.6" y="315.4">100pF</text>
<text x="163.6" y="392.8">470nF</text>
</g>
<g font-size="2.3">
<text x="539.8" y="3.8">REVISION RECORD</text>
<text x="511.8" y="8.9">LTR</text>
<text x="534.7" y="8.9">ECO NO:</text>
<text x="563.9" y="8.9">APPROVED:</text>
<text x="583.7" y="8.9">DATE:</text>
<text x="43.9" y="29.7">[11]</text>
<text x="54.9" y="29.7">RF_B5_PA_DPX</text>
<text x="94" y="27.8">L3107</text>
<text x="112.4" y="27.5">0R</text>
<text x="84.9" y="36.7">C3144</text>
<text x="116.7" y="36.7">C3102</text>
<text x="87.6" y="43.5">NC</text>
<text x="120.2" y="43.5">NC</text>
<text x="40.9" y="62.7">[11]</text>
<text x="54.8" y="63">RF_B8_PA_DPX</text>
<text x="95.3" y="60.9">L3104</text>
<text x="113.6" y="60.5">0R</text>
<text x="363.2" y="62.1">L3106</text>
<text x="379.8" y="61.8">9.1nH</text>
<text x="398.6" y="62.1">C3129</text>
<text x="410.3" y="61.9">33pF</text>
<text x="442.1" y="64.7">RF_LB2_TX_MT6169</text>
<text x="470" y="64.4">[9]</text>
<text x="84.9" y="69.7">C3145</text>
<text x="116.7" y="69.7">C3122</text>
<text x="87.6" y="76.5">NC</text>
<text x="116.9" y="76.4">12nH</text>
<text x="362.1" y="72.3">C3127</text>
<text x="380.9" y="72.3">C3128</text>
<text x="362.4" y="79.4">3.3pF</text>
<text x="381.6" y="79.1">3.3pF</text>
<text x="97.1" y="88.9">L3103</text>
<text x="40.9" y="90.9">[11]</text>
<text x="48.6" y="91.2">RF_B20_B17_PA_DPX</text>
<text x="363.2" y="95.1">L3105</text>
<text x="379.7" y="94.9">4.7nH</text>
<text x="398.6" y="95.1">C3126</text>
<text x="410.3" y="94.9">33pF</text>
<text x="84.9" y="96.4">C3146</text>
<text x="116.7" y="96.4">C3112</text>
<text x="442.1" y="97.7">RF_MB1_TX_MT6169</text>
<text x="470" y="97.4">[9]</text>
<text x="225.2" y="103.6">U3101</text>
<text x="237.5" y="102.9" transform="rotate(-90 237.5 102.9)">21</text>
<text x="240" y="102.9" transform="rotate(-90 240 102.9)">20</text>
<text x="242.6" y="102.9" transform="rotate(-90 242.6 102.9)">19</text>
<text x="245.1" y="102.9" transform="rotate(-90 245.1 102.9)">18</text>
<text x="247.7" y="102.9" transform="rotate(-90 247.7 102.9)">17</text>
<text x="250.2" y="102.9" transform="rotate(-90 250.2 102.9)">16</text>
<text x="362" y="105.4">C3124</text>
<text x="380.8" y="105.3">C3125</text>
<text x="221.1" y="111.8">22</text>
<text x="226.1" y="112.5">GND</text>
<text x="238.3" y="109.8" transform="rotate(-90 238.3 109.8)">MB1</text>
<text x="240.8" y="109.2" transform="rotate(-90 240.8 109.2)">LB5</text>
<text x="243.3" y="109.2" transform="rotate(-90 243.3 109.2)">LB1</text>
<text x="245.9" y="109.2" transform="rotate(-90 245.9 109.2)">LB2</text>
<text x="248.4" y="109.2" transform="rotate(-90 248.4 109.2)">LB3</text>
<text x="251" y="109.2" transform="rotate(-90 251 109.2)">LB4</text>
<text x="262.1" y="112.5">GND</text>
<text x="269.2" y="111.8">15</text>
<text x="45" y="117.4">[11]</text>
<text x="58.6" y="117.6">RF_B3_PA_DPX</text>
<text x="98.7" y="115.2">C3115</text>
<text x="110.2" y="115.5">4.3nH</text>
<text x="221.1" y="119.4">25</text>
<text x="221.1" y="114.3">23</text>
<text x="221.1" y="116.8">24</text>
<text x="226.1" y="115.1">MB2</text>
<text x="226.1" y="117.6">GND</text>
<text x="259.7" y="117.6">RFIN_L</text>
<text x="262.1" y="115.1">GND</text>
<text x="269.2" y="114.3">14</text>
<text x="269.2" y="116.8">13</text>
<text x="269.2" y="119.4">12</text>
<text x="84.9" y="123.1">C3148</text>
<text x="116.7" y="123.1">C3117</text>
<text x="221.1" y="124.5">27</text>
<text x="221.1" y="121.9">26</text>
<text x="226.1" y="125.2">GND</text>
<text x="226.1" y="122.7">MB4</text>
<text x="226.1" y="120.1">MB3</text>
<text x="259.2" y="120.1">RFIN_M</text>
<text x="263.7" y="122.7">NC</text>
<text x="263.7" y="125.2">NC</text>
<text x="269.2" y="121.9">11</text>
<text x="269.2" y="124.5">10</text>
<text x="87.6" y="129.8">NC</text>
<text x="120.3" y="129.8">NC</text>
<text x="221.1" y="129.5">29</text>
<text x="221.1" y="127">28</text>
<text x="226.1" y="130.3">VCC1</text>
<text x="226.1" y="127.8">VCC2_2</text>
<text x="261.2" y="130.3">VBAT</text>
<text x="263.7" y="127.8">NC</text>
<text x="269.2" y="127">9</text>
<text x="269.2" y="129.5">8</text>
<text x="442" y="130.4">VSYS</text>
<text x="221.1" y="137.2">32</text>
<text x="221.1" y="132.1">30</text>
<text x="221.1" y="134.6">31</text>
<text x="226.1" y="137.9">B34/39</text>
<text x="226.1" y="132.8">VCC2</text>
<text x="226.1" y="135.4">GND</text>
<text x="246.9" y="133.3" transform="rotate(-90 246.9 133.3)">L/M/H PA</text>
<text x="259.6" y="137.9">SDATA</text>
<text x="261" y="135.4">SCLK</text>
<text x="263.3" y="132.8">VIO</text>
<text x="269.2" y="132.1">7</text>
<text x="269.2" y="134.6">6</text>
<text x="269.2" y="137.2">5</text>
<text x="353.1" y="135.6">MIPI0_SCLK</text>
<text x="372.6" y="134.9">[2]</text>
<text x="372.6" y="137.7">[2]</text>
<text x="442.3" y="132.9">LTE_VMIPI</text>
<text x="221.1" y="142.2">34</text>
<text x="221.1" y="139.7">33</text>
<text x="226.1" y="143">GND</text>
<text x="226.1" y="140.5">B38</text>
<text x="240.4" y="141.7">SKY77643-11</text>
<text x="259.5" y="143">RFIN_H</text>
<text x="262.1" y="140.5">GND</text>
<text x="269.2" y="139.7">4</text>
<text x="269.2" y="142.2">3</text>
<text x="353.1" y="138.4">MIPI0_SDATA</text>
<text x="388.3" y="140.9">C3113</text>
<text x="398.6" y="140.9">C3107</text>
<text x="408.7" y="140.9">C3114</text>
<text x="41.1" y="148.1">[11]</text>
<text x="54.8" y="148.3">RF_B1_PA_DPX</text>
<text x="98.7" y="145.7">C3103</text>
<text x="110.3" y="145.9">1.5nH</text>
<text x="221.1" y="147.3">36</text>
<text x="221.1" y="144.8">35</text>
<text x="226.1" y="148.1">GND</text>
<text x="226.1" y="145.5">B7</text>
<text x="262.1" y="145.5">GND</text>
<text x="262.1" y="148.1">GND</text>
<text x="269.2" y="144.8">2</text>
<text x="269.2" y="147.3">1</text>
<text x="409" y="147.7">100nF</text>
<text x="84.9" y="154.8">C3149</text>
<text x="115.5" y="154.9">L3101</text>
<text x="235.1" y="150.4">IC-RFPA-SKY77643-11-H0.8</text>
<text x="85" y="161.7">6.2nH</text>
<text x="116.1" y="161.1">0.5pF</text>
<text x="229.9" y="161.1" transform="rotate(-90 229.9 161.1)">37</text>
<text x="230.6" y="156.2" transform="rotate(-90 230.6 156.2)">B40</text>
<text x="232.4" y="161.1" transform="rotate(-90 232.4 161.1)">38</text>
<text x="233.2" y="156.2" transform="rotate(-90 233.2 156.2)">GND</text>
<text x="235" y="161.1" transform="rotate(-90 235 161.1)">39</text>
<text x="235.7" y="156.2" transform="rotate(-90 235.7 156.2)">B41</text>
<text x="237.5" y="161.1" transform="rotate(-90 237.5 161.1)">40</text>
<text x="238.3" y="156.2" transform="rotate(-90 238.3 156.2)">GND</text>
<text x="240" y="161.1" transform="rotate(-90 240 161.1)">41</text>
<text x="240.8" y="156.2" transform="rotate(-90 240.8 156.2)">T/R1</text>
<text x="242.6" y="161.1" transform="rotate(-90 242.6 161.1)">42</text>
<text x="243.3" y="156.2" transform="rotate(-90 243.3 156.2)">T/R2</text>
<text x="247.7" y="161.1" transform="rotate(-90 247.7 161.1)">43</text>
<text x="248.4" y="156.2" transform="rotate(-90 248.4 156.2)">GND</text>
<text x="250.2" y="161.1" transform="rotate(-90 250.2 161.1)">44</text>
<text x="251" y="156.2" transform="rotate(-90 251 156.2)">GND</text>
<text x="252.7" y="161.1" transform="rotate(-90 252.7 161.1)">45</text>
<text x="253.5" y="156.2" transform="rotate(-90 253.5 156.2)">GND</text>
<text x="255.3" y="161.1" transform="rotate(-90 255.3 161.1)">46</text>
<text x="256" y="156.2" transform="rotate(-90 256 156.2)">GND</text>
<text x="257.8" y="161.1" transform="rotate(-90 257.8 161.1)">47</text>
<text x="258.6" y="156.2" transform="rotate(-90 258.6 156.2)">GND</text>
<text x="260.4" y="161.1" transform="rotate(-90 260.4 161.1)">48</text>
<text x="261.1" y="156.2" transform="rotate(-90 261.1 156.2)">GND</text>
<text x="262.9" y="161.1" transform="rotate(-90 262.9 161.1)">49</text>
<text x="263.7" y="156.2" transform="rotate(-90 263.7 156.2)">GND</text>
<text x="265.4" y="161.1" transform="rotate(-90 265.4 161.1)">50</text>
<text x="266.2" y="156.2" transform="rotate(-90 266.2 156.2)">GND</text>
<text x="363.2" y="163.7">L3102</text>
<text x="379.7" y="163.5">3.3nH</text>
<text x="398.6" y="163.8">C3110</text>
<text x="410.3" y="163.5">33pF</text>
<text x="442.1" y="166.3">RF_HB2_TX_MT6169</text>
<text x="470" y="166">[9]</text>
<text x="40.6" y="179.3">[11]</text>
<text x="53.5" y="179.3">RF_B4_PA_DPX</text>
<text x="98.7" y="177.4">C3111</text>
<text x="110" y="177.4">4.3nH</text>
<text x="361.8" y="176.2">C3109</text>
<text x="380.8" y="176.4">C3108</text>
<text x="84.9" y="185.3">C3150</text>
<text x="116.7" y="185.3">C3116</text>
<text x="269" y="183.8">R3102</text>
<text x="285.8" y="184">0R</text>
<text x="362" y="183">1.2pF</text>
<text x="381.5" y="183.5">1.2pF</text>
<text x="241.2" y="187.6">R3101</text>
<text x="307.4" y="186.6">RF_B40_B38_PRX_PA</text>
<text x="332.6" y="186.3">[11]</text>
<text x="85.3" y="192.8">NC</text>
<text x="120.3" y="192.1">NC</text>
<text x="241.3" y="200">51R</text>
<text x="98.7" y="209.2">C3143</text>
<text x="110.2" y="209.4">4.3nH</text>
<text x="42.9" y="210.6">[11]</text>
<text x="52.5" y="210.8">RF_B2_PA_DPX</text>
<text x="318.7" y="214.5">U3104</text>
<text x="84.9" y="218.3">C3147</text>
<text x="116.7" y="218.3">C3142</text>
<text x="272.9" y="216.8">L3108</text>
<text x="363" y="217.1">C3135</text>
<text x="378.8" y="216.7">1.5nH</text>
<text x="445.5" y="219.7">RF_B38_TRX_TXM</text>
<text x="468.4" y="219.5">[11]</text>
<text x="85.4" y="225.3">NC</text>
<text x="120.3" y="225.1">NC</text>
<text x="260.2" y="226">C3133</text>
<text x="286.6" y="226.6">C3134</text>
<text x="350.4" y="225.7">L3111</text>
<text x="380.8" y="224.7">L3112</text>
<text x="263.8" y="232.8">NC</text>
<text x="289.5" y="232.9">NC</text>
<text x="350.6" y="232.2">6.8nH</text>
<text x="384.5" y="231.5">NC</text>
<text x="61" y="241">VPA_PMU</text>
<text x="84.8" y="247.5">C3131</text>
<text x="116.7" y="247.5">C3132</text>
<text x="313.4" y="247.5">U3102</text>
<text x="271.7" y="252.4">L3109</text>
<text x="283.4" y="252.6">2.7pF</text>
<text x="365.4" y="252.4">C3137</text>
<text x="377.3" y="252.6">2.7pF</text>
<text x="442.1" y="254.8">RF_B40B38_TRX_BP</text>
<text x="465.6" y="254.8">[11]</text>
<text x="260.2" y="261.5">C3138</text>
<text x="288.1" y="261.5">C3140</text>
<text x="351.6" y="262.8">C3139</text>
<text x="380.8" y="262.8">C3141</text>
<text x="263.8" y="268.3">NC</text>
<text x="291.7" y="268.3">NC</text>
<text x="384.5" y="269.6">NC</text>
<text x="59.8" y="271.5">VPA_VCC1</text>
<text x="351.5" y="270">3.3nH</text>
<text x="84.9" y="279.3">C3104</text>
<text x="116.7" y="278">C3101</text>
<text x="87.7" y="286.1">1uF</text>
<text x="270.5" y="285.6">L3110</text>
<text x="286.2" y="285.3">6.8pF</text>
<text x="318.7" y="283.1">U3103</text>
<text x="363.1" y="285.6">C3121</text>
<text x="378.8" y="285.3">1.8nH</text>
<text x="442.4" y="287.8">RF_B40_TRX_TXM</text>
<text x="465.6" y="287.5">[11]</text>
<text x="378.9" y="294">L3114</text>
<text x="258.7" y="294.5">C3119</text>
<text x="286.5" y="295.3">C3136</text>
<text x="350.6" y="294.5">L3113</text>
<text x="61" y="300.7">VPA_PMU</text>
<text x="259.1" y="301.6">3.3nH</text>
<text x="289.1" y="301.2">NC</text>
<text x="353.3" y="300.8">NC</text>
<text x="381.8" y="300.3">NC</text>
<text x="84.8" y="308.5">C3105</text>
<text x="116.7" y="308.5">C3106</text>
<text x="365.4" y="315.9">C3118</text>
<text x="376.1" y="316.1">2.2nH</text>
<text x="466.9" y="317.5">[11]</text>
<text x="351.6" y="323.7">C3120</text>
<text x="380.8" y="323.7">C3151</text>
<text x="444.5" y="318">RF_B7_PA_DPX</text>
<text x="355.2" y="330.5">NC</text>
<text x="383.5" y="330.5">NC</text>
<text x="11.5" y="336.5">VIO18_PMU</text>
<text x="8.6" y="347.6">R3103</text>
<text x="135.6" y="351.4">R3104</text>
<text x="152.4" y="351.7">0R</text>
<text x="103.6" y="354.2">LTE_VMIPI</text>
<text x="193.4" y="354.2">VIO18_PMU</text>
<text x="5.6" y="360">390K,1%</text>
<text x="5.8" y="369.2">NTC3101</text>
<text x="34.1" y="370.7">C3123</text>
<text x="72.4" y="367.8">AUX_IN1_NTC</text>
<text x="95" y="367.5">[2]</text>
<text x="12.4" y="372.4" transform="rotate(-90 12.4 372.4)">t</text>
<text x="135.6" y="376.8">R3105</text>
<text x="152.4" y="377.1">0R</text>
<text x="103.3" y="379.6">VPA_VCC1</text>
<text x="192.8" y="379.6">VPA_PMU</text>
<text x="4.9" y="384.1">100K,NTC</text>
<text x="36.9" y="385.2">1uF</text>
<text x="163.6" y="386">C3130</text>
</g>
</svg>
